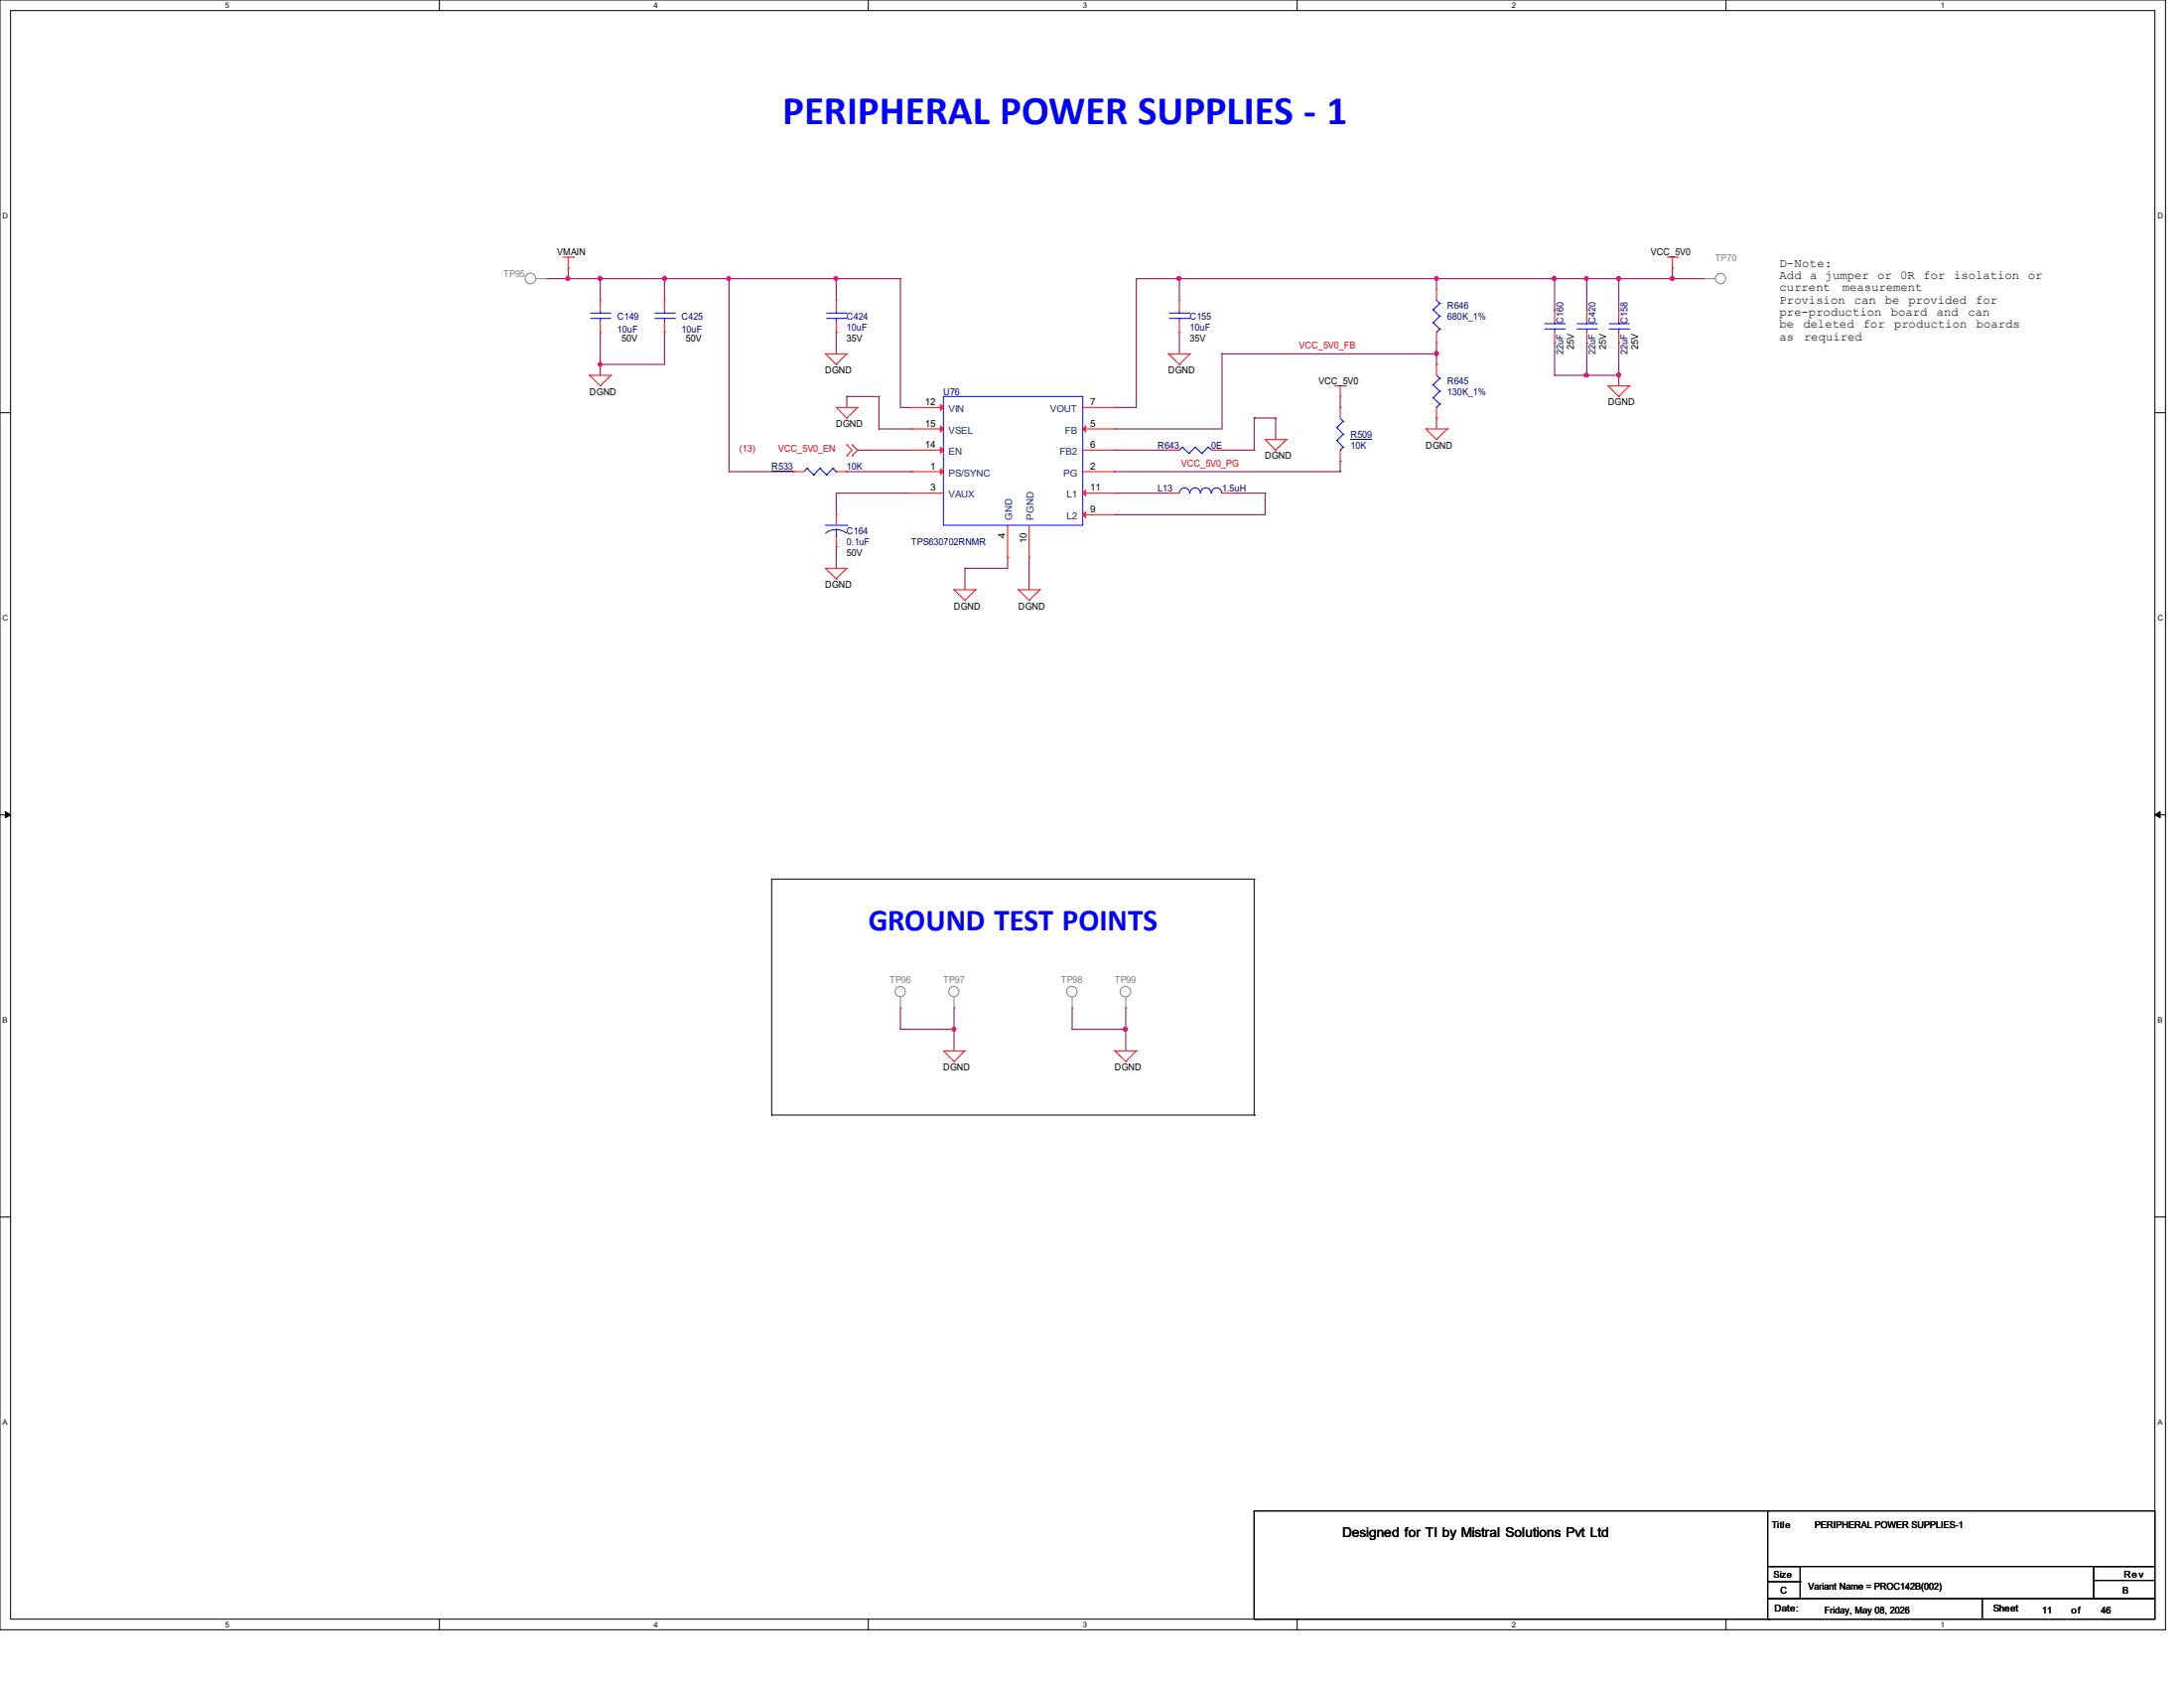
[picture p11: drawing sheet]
<svg xmlns="http://www.w3.org/2000/svg" width="279mm" height="216mm" viewBox="0 0 279 216" stroke-linecap="round" stroke-linejoin="round" font-family="sans-serif">
<path d="M0 0h277v208.4h-277zM1.4 1.4h274.3v205.7h-274.3z" fill="none" stroke="#000" stroke-width=".13"/>
<g fill="#fff">
<path d="M28.8 .1h.5v1.1h-.5z"/>
<path d="M28.8 207.2h.5v1.1h-.5z"/>
</g>
<path d="M56.2 0v1.4M56.2 207.1v1.3" fill="none" stroke="#000" stroke-width=".13"/>
<g fill="#fff">
<path d="M83.7 .1h.5v1.1h-.5z"/>
<path d="M83.7 207.2h.5v1.1h-.5z"/>
</g>
<path d="M111.1 0v1.4M111.1 207.1v1.3" fill="none" stroke="#000" stroke-width=".13"/>
<g fill="#fff">
<path d="M138.5 .1h.6v1.1h-.6z"/>
<path d="M138.5 207.2h.6v1.1h-.6z"/>
</g>
<path d="M165.9 0v1.4M165.9 207.1v1.3" fill="none" stroke="#000" stroke-width=".13"/>
<g fill="#fff">
<path d="M193.4 .1h.5v1.1h-.5z"/>
<path d="M193.4 207.2h.5v1.1h-.5z"/>
</g>
<path d="M220.8 0v1.4M220.8 207.1v1.3" fill="none" stroke="#000" stroke-width=".13"/>
<g fill="#fff">
<path d="M248.2 .1h.6v1.1h-.6z"/>
<path d="M248.2 207.2h.6v1.1h-.6z"/>
<path d="M.3 27.1h.8v1.1h-.8z"/>
<path d="M276 27.1h.7v1.1h-.7z"/>
<path d="M.3 78.5h.8v1.1h-.8z"/>
<path d="M276 78.5h.7v1.1h-.7z"/>
</g>
<path d="M0 52.8h1.4M275.7 52.8h1.3" fill="none" stroke="#000" stroke-width=".13"/>
<g fill="#fff">
<path d="M.3 129.9h.7v1.1h-.7z"/>
<path d="M276 129.9h.6v1.1h-.6z"/>
</g>
<path d="M0 104.2h1.4M275.7 104.2h1.3" fill="none" stroke="#000" stroke-width=".13"/>
<path d="M.7 103.8l.7 .4-.7 .4zM275.7 104.2l.7-.4v.8z" fill="#000" stroke="#000" stroke-width=".13"/>
<g fill="#fff">
<path d="M.3 181.4h.7v1.1h-.7z"/>
<path d="M276 181.4h.6v1.1h-.6z"/>
</g>
<g fill="none" stroke="#000" stroke-width=".13">
<path d="M160.4 112.4h.1M160.4 112.4h-61.7v30.2M160.4 112.4v30.2M0 155.7h1.4M98.7 142.6h.1M98.7 142.6h61.7M160.4 142.6h.1M275.7 155.7h1.3M160.4 193.3h.1M160.4 193.3v13.8M160.4 193.3h65.9M226.1 193.3h49.6v7.1h-49.6z"/>
<path d="M160.4 207.1h.1M160.6 207.1h.1M160.6 207.1h65.8M226.1 200.4h4.2v4.1h-4.2zM226.1 204.5h27.5v2.6h-27.5zM226.1 202.3h4.2M230.3 202.3h.1M253.6 204.5h22.1v2.6h-22.1zM267.8 200.4h7.9v4.1h-7.9zM268 202.1h.1M268 202.1h7.7"/>
</g>
<g fill="none" stroke="#800040" stroke-width=".13">
<path d="M69.9 35.6h.1M69.9 35.6h45.3M72.7 35.6h.1M72.7 34.3h.1M72.7 34.3v1.3M76.8 35.6h.1M76.8 35.6v2.8M85 35.6h.1M85 35.6v2.8M93.3 35.6h.1M93.3 35.6v24.7M107 35.6h.1"/>
<path d="M107 35.6v2.8M115.2 35.6h.1M115.2 35.6v16.5M145.4 35.6h.1M145.4 35.6h72.7M145.4 35.6v16.5h-2.8M150.9 35.6h.1M150.9 35.6v2.8M183.8 35.6h.1M183.8 35.6v1.4M198.9 35.6h.1M198.9 35.6v4.2"/>
<path d="M203 35.6h.1M203 35.6v4.2M207.1 35.6h.1M207.1 35.6v4.2M214 35.6h.1M214 34.3h.1M214 34.3v1.3M76.8 42.5h.1M76.8 46.6h.1M76.8 42.5v5.5M85 42.5h.1M85 42.5v4.1h-8.2"/>
<path d="M107 42.5h.1M107 42.5v2.8M108.3 50.7h.1M108.3 50.7v1.4M108.3 50.7h4.1M109.7 57.6h.1M109.7 57.6h6.9M112.4 50.7h.1M112.4 54.9h.1M112.4 50.7v4.2M112.4 54.9h4.2M115.2 52.1h.1"/>
<path d="M115.2 52.1h1.4M142.6 52.1h.1M142.6 54.9h.1M142.6 57.6h.1M142.6 57.6h6.9M150.9 42.5h.1M150.9 42.5v2.8M156.3 45.3h.1M156.3 45.3v9.6h-13.7M156.3 57.6h4.1M156.3 45.3h27.5M160.4 53.5h.1"/>
<path d="M160.4 57.6h.1M160.4 53.5v4.1M160.4 53.5h2.8M163.2 53.5h.1M163.2 53.5v2.7M171.4 59h.1M171.4 52.1h.1M171.4 50.7v1.4M171.4 59v1.3M183.8 45.3h.1M183.8 53.5h.1M183.8 46.6h.1"/>
<path d="M183.8 43.9v2.7M183.8 53.5v1.4M198.9 48h.1M198.9 43.9h.1M198.9 48h8.2M198.9 43.9v4.1M203 43.9h.1M203 48h.1M203 43.9v4.1M207.1 43.9h.1M207.1 48h.1M207.1 43.9v5.5"/>
<path d="M93.3 60.3h.1M93.3 60.3h8.2M101.5 60.3h.1M107 63.1h.1M107 69.9h.1M107 63.1v2.7M107 69.9v2.8M107 63.1h9.6M108.3 60.3h8.3M116.6 60.3h.1M123.4 72.7h.1M123.4 72.7v2.7"/>
<path d="M128.9 71.3h.1M128.9 71.3v1.4h-5.5M131.7 71.3h.1M131.7 71.3v4.1M142.6 63.1h.1M142.6 65.8h.1M142.6 63.1h6.9M142.6 60.3h28.8M157.7 63.1h.1M157.7 63.1h4.1M161.8 63.1h.1M161.8 63.1v2.7h-19.2"/>
<path d="M171.4 60.3h.1M115.2 128.9h.1M115.2 131.7h.1M115.2 128.9v2.8M115.2 131.7h6.8M122 128.9h.1M122 131.7h.1M122 128.9v5.5M137.2 128.9h.1M137.2 131.7h.1M137.2 131.7h6.8M137.2 128.9v2.8"/>
<path d="M144 128.9h.1M144 131.7h.1M144 128.9v5.5"/>
</g>
<g fill="#f0f" stroke="#f0f" stroke-width=".13">
<circle cx="122" cy="131.6" r=".25"/>
<circle cx="144" cy="131.6" r=".25"/>
<circle cx="72.6" cy="35.6" r=".25"/>
<circle cx="76.8" cy="46.6" r=".24"/>
<circle cx="76.8" cy="35.6" r=".24"/>
<circle cx="150.8" cy="35.6" r=".25"/>
<circle cx="183.8" cy="35.6" r=".25"/>
<circle cx="106.9" cy="35.6" r=".25"/>
<circle cx="213.9" cy="35.6" r=".24"/>
<circle cx="207.1" cy="35.6" r=".24"/>
<circle cx="202.9" cy="48" r=".25"/>
<circle cx="202.9" cy="35.6" r=".25"/>
<circle cx="207.1" cy="48" r=".24"/>
<circle cx="93.2" cy="35.6" r=".25"/>
<circle cx="85" cy="35.6" r=".25"/>
<circle cx="198.8" cy="35.6" r=".25"/>
<circle cx="183.8" cy="45.2" r=".25"/>
</g>
<g fill="none" stroke="#f00" stroke-width=".13">
<path d="M72 32.9h1.4M72.7 34.3h.1M72.7 32.9v1.4M73.4 32.9h.1M76.8 38.4h.1M76.8 38.4v1.4M85 38.4h.1M85 38.4v1.4M107 38.4h.1M107 38.4v1.4M150.9 38.4h.1M150.9 38.4v1.4"/>
<path d="M183.8 37h.1M183.8 37v1.4M198.9 39.8h.1M198.9 39.8v1.3M203 39.8h.1M203 39.8v1.3M207.1 39.8h.1M207.1 39.8v1.3M213.3 32.9h1.3M214 34.3h.1M214 32.9v1.4M214.6 32.9h.1"/>
<path d="M75.4 48h.1M75.4 48h2.7M75.4 48l1.4 1.4M76.8 49.4h.1M76.8 42.5h.1M76.8 41.1v1.4M78.1 48h.1M78.1 48l-1.3 1.4M85 42.5h.1M85 41.1v1.4M105.6 45.3h.1M105.6 45.3h2.7"/>
<path d="M105.6 45.3l1.4 1.3M107 52.1h.1M107 46.6h.1M107 42.5h.1M107 52.1h2.7M107 52.1l1.3 1.4M107 41.1v1.4M108.3 53.5h.1M108.3 45.3h.1M108.3 56.9h.1M108.3 58.3h.1M108.3 45.3l-1.3 1.3"/>
<path d="M108.3 56.9l.7 .7-.7 .7M109 58.3h.1M109 56.9h.1M109 56.9l.7 .7-.7 .7M109.7 52.1h.1M109.7 52.1l-1.4 1.4M116.6 52.1h.1M116.6 57.6h.1M116.6 54.9h.1M116.6 52.1h4.1M116.6 54.9h4.1M116.6 57.6h4.1"/>
<path d="M138.5 52.1h4.1M138.5 54.9h4.1M138.5 57.6h4.1M142.6 54.9h.1M142.6 57.6h.1M142.6 52.1h.1M149.5 45.3h.1M149.5 57.6h.1M149.5 45.3h2.7M149.5 45.3l1.4 1.3M149.5 57.6h1.4M150.9 46.6h.1"/>
<path d="M150.9 42.5h.1M150.9 41.1v1.4M152.2 45.3h.1M152.2 45.3l-1.3 1.3M155 57.6h1.3M156.3 57.6h.1M161.8 56.2h.1M161.8 56.2h2.8M161.8 56.2l1.4 1.4M163.2 57.6h.1M164.6 56.2h.1M164.6 56.2l-1.4 1.4"/>
<path d="M170.7 49.4h1.4M171.4 50.7h.1M171.4 52.1h.1M171.4 59h.1M171.4 49.4v1.3M171.4 52.1v1.4M171.4 57.6v1.4M172.1 49.4h.1M182.4 54.9h.1M182.4 54.9h2.8M182.4 54.9l1.4 1.3M183.8 56.2h.1"/>
<path d="M183.8 46.6h.1M183.8 53.5h.1M183.8 43.9h.1M183.8 42.5v1.4M183.8 46.6v1.4M183.8 52.1v1.4M185.2 54.9h.1M185.2 54.9l-1.4 1.3M198.9 43.9h.1M198.9 42.5v1.4M203 43.9h.1M203 42.5v1.4"/>
<path d="M205.7 49.4h.1M205.7 49.4h2.7M205.7 49.4l1.4 1.3M207.1 50.7h.1M207.1 43.9h.1M207.1 42.5v1.4M208.4 49.4h.1M208.4 49.4l-1.3 1.3M101.5 60.3h.1M101.5 60.3h1.4M105.6 72.7h.1M105.6 72.7h2.7"/>
<path d="M105.6 72.7l1.4 1.3M107 74h.1M107 65.8h.1M107 69.9h.1M107 60.3h1.3M107 65.8v1.4M107 68.6v1.3M108.3 72.7h.1M108.3 60.3h.1M108.3 72.7l-1.3 1.3M116.6 60.3h.1M116.6 63.1h.1"/>
<path d="M116.6 60.3h4.1M116.6 63.1h4.1M122 75.4h.1M122 75.4h2.8M122 75.4l1.4 1.4M123.4 76.8h.1M124.8 75.4h.1M124.8 75.4l-1.4 1.4M128.9 71.3h.1M128.9 67.2v4.1M130.3 75.4h.1M130.3 75.4h2.7"/>
<path d="M130.3 75.4l1.4 1.4M131.7 76.8h.1M131.7 71.3h.1M131.7 67.2v4.1M133 75.4h.1M133 75.4l-1.3 1.4M138.5 60.3h4.1M138.5 63.1h4.1M138.5 65.8h4.1M142.6 60.3h.1M142.6 63.1h.1M142.6 65.8h.1"/>
<path d="M149.5 63.1h.1M149.5 63.1h1.4M156.3 63.1h1.4M157.7 63.1h.1M120.7 134.4h.1M120.7 134.4h2.7M120.7 134.4l1.3 1.4M122 135.8h.1M123.4 134.4h.1M123.4 134.4l-1.4 1.4M142.6 134.4h.1M142.6 134.4h2.8"/>
<path d="M142.6 134.4l1.4 1.4M144 135.8h.1M145.4 134.4h.1M145.4 134.4l-1.4 1.4"/>
</g>
<g fill="none" stroke="#00f" stroke-width=".13">
<path d="M76.8 39.8v.2M85 39.8v.2M107 39.8v.2M150.9 39.8v.2M183.3 39.6h.1M183.3 39.6l.9 .8M183.8 38.4l.4 .4M184.2 38.8h.1M184.2 38.8l-.9 .8M75.6 40.7h2.4M75.6 40h2.4M76.8 40h.1"/>
<path d="M76.8 40.7h.1M76.8 40.7v.4M78 40.7h.1M78 40h.1M83.8 40.7h2.5M83.8 40h2.5M85 40h.1M85 40.7h.1M85 40.7v.4M86.3 40.7h.1M86.3 40h.1M103.3 59.9h.1"/>
<path d="M103.3 59.9l-.4 .4M103.3 59.9l.8 .8M104.9 59.9h.1M104.9 59.9l-.8 .8M104.9 59.9l.8 .8M105.7 40.7h2.5M105.7 40h2.5M106.6 59.9h.1M106.6 59.9l-.9 .8M106.6 59.9l.4 .4M107 40h.1M107 40.7h.1"/>
<path d="M107 40.7v.4M108.2 40.7h.1M108.2 40h.1M120.7 50.7h17.8v16.5h-17.8zM149.6 40.7h2.5M149.6 40h2.5M150.9 40h.1M150.9 40.7h.1M150.9 40.7v.4M151.3 57.2h.1M151.3 57.2l-.4 .4M151.3 57.2l.8 .8"/>
<path d="M152.1 58h.1M152.1 40.7h.1M152.1 40h.1M152.9 57.2h.1M152.9 57.2l-.8 .8M152.9 57.2l.9 .8M153.8 58h.1M154.6 57.2h.1M154.6 57.2l-.8 .8M154.6 57.2l.4 .4M155 57.6h.1M171 54.7h.1"/>
<path d="M171 56.3h.1M171 54.7l.8 .8M171 56.3l.8 .9M171.4 57.6h.1M171.4 53.5l.4 .4M171.8 53.9h.1M171.8 55.5h.1M171.8 57.2h.1M171.8 53.9l-.8 .8M171.8 55.5l-.8 .8M171.8 57.2l-.4 .4M183.3 49.2h.1"/>
<path d="M183.3 50.9h.1M183.3 41.3h.1M183.3 49.2l.9 .8M183.3 50.9l.9 .8M183.3 41.3l.9 .8M183.8 52.1h.1M183.8 42.5h.1M183.8 48l.4 .4M184.2 48.4h.1M184.2 50h.1M184.2 51.7h.1M184.2 40.4h.1"/>
<path d="M184.2 42.1h.1M184.2 48.4l-.9 .8M184.2 50l-.9 .9M184.2 51.7l-.4 .4M184.2 40.4l-.9 .9M184.2 42.1l-.4 .4M197.6 42.1h2.5M197.6 41.4h2.5M198.9 41.4h.1M198.9 42.1h.1M198.9 41.1v.3M198.9 42.1v.4"/>
<path d="M200.1 42.1h.1M200.1 41.4h.1M201.8 42.1h2.4M201.8 41.4h2.4M203 41.4h.1M203 42.1h.1M203 41.1v.3M203 42.1v.4M204.2 42.1h.1M204.2 41.4h.1M205.9 42.1h2.4M205.9 41.4h2.4"/>
<path d="M207.1 41.4h.1M207.1 42.1h.1M207.1 41.1v.3M207.1 42.1v.4M208.3 42.1h.1M208.3 41.4h.1M104.1 60.7h.1M105.6 67.2h2.7M105.7 60.7h.1M107 60.3h.1M107 68.6h.1M107 67.7a2.18 2.18 0 0 1 1.3 .5"/>
<path d="M107 67.7a2.19 2.19 0 0 0-1.4 .5M107 67.7v.9M108.3 67.2h.1M152.2 63.1a.66 .66 0 0 0-.7-.7 .66 .66 0 0 0-.6 .7M153.5 63.1a.66 .66 0 0 0-.6-.7 .66 .66 0 0 0-.7 .7M154.9 63.1a.68 .68 0 0 0-.6-.7 .68 .68 0 0 0-.7 .7M156.3 63.1a.66 .66 0 0 0-.7-.7 .66 .66 0 0 0-.6 .7"/>
</g>
<g fill="none" stroke="#808080" stroke-width=".13">
<path d="M68.6 35.6h1.3M69.9 35.6h.1M218.1 35.6h.1M218.1 35.6h1.4M115.2 128.9h.1M115.2 127.6v1.3M122 128.9h.1M122 127.6v1.3M137.2 128.9h.1M137.2 127.6v1.3M144 128.9h.1M144 127.6v1.3"/>
<circle cx="67.9" cy="35.6" r=".68"/>
<circle cx="220.1" cy="35.6" r=".66"/>
<circle cx="115.2" cy="126.8" r=".66"/>
<circle cx="122" cy="126.8" r=".66"/>
<circle cx="137.1" cy="126.8" r=".68"/>
<circle cx="144" cy="126.8" r=".68"/>
</g>
<path d="M172.8 56.2h2.8M98.7 60.3h2.8" fill="none" stroke="#000080" stroke-width=".13"/>
<g fill="#f00" stroke="#f00" stroke-width=".13">
<path d="M120.3 59.9l.4 .4-.4 .4z"/>
<path d="M138.5 54.9l.4-.4v.7z"/>
<path d="M120.3 51.7l.4 .4-.4 .4z"/>
<path d="M120.3 57.2l.4 .4-.4 .4z"/>
<path d="M120.3 54.5l.4 .4-.4 .3z"/>
<path d="M138.5 63.1l.4-.4v.8z"/>
<path d="M138.5 65.8l.4-.4v.8z"/>
</g>
<text font-size="5.2" fill="#00f" x="100.1" y="15.9">PERIPHERAL POWER SUPPLIES - 1</text>
<text font-size="3.9" fill="#00f" x="111.1" y="119">GROUND TEST POINTS</text>
<text font-size="1.7" x="171.7" y="196.6">Designed for TI by Mistral Solutions Pvt Ltd</text>
<g font-size="1.6">
<text x="227.7" y="34.1">D-Note:</text>
<text x="227.7" y="35.7">Add a jumper or 0R for</text>
<text x="250" y="35.7">isolation or</text>
<text x="227.7" y="37.3">current</text>
<text x="227.7" y="38.8">Provision</text>
<text x="227.7" y="40.4">pre-production</text>
<text x="227.7" y="42">be</text>
<text x="230.7" y="42">deleted</text>
<text x="235.7" y="37.3">measurement</text>
<text x="237.2" y="38.8">can</text>
<text x="238.3" y="42">for</text>
<text x="241.1" y="38.8">be</text>
<text x="241.9" y="40.4">board</text>
<text x="242.3" y="42">production</text>
<text x="244.1" y="38.8">provided</text>
<text x="247.7" y="40.4">and</text>
<text x="251.8" y="40.4">can</text>
<text x="252.7" y="38.8">for</text>
<text x="252.8" y="42">boards</text>
<text x="227.7" y="43.5">as</text>
<text x="230.8" y="43.5">required</text>
</g>
<g font-size="1.2" fill="#808080">
<text x="64.4" y="35.4">TP95</text>
<text x="219.5" y="33.4">TP70</text>
<text x="113.8" y="125.7">TP96</text>
<text x="120.7" y="125.7">TP97</text>
<text x="135.8" y="125.7">TP98</text>
<text x="142.6" y="125.7">TP99</text>
</g>
<g font-size="1.2">
<text x="71.3" y="32.7">VMAIN</text>
<text x="211.2" y="32.7">VCC_5V0</text>
<text x="79.5" y="43.6">50V</text>
<text x="87.8" y="43.6">50V</text>
<text x="105.6" y="47.8">DGND</text>
<text x="108.3" y="43.6">35V</text>
<text x="149.5" y="47.8">DGND</text>
<text x="152.2" y="43.6">35V</text>
<text x="201.4" y="44.7" transform="rotate(-90 201.4 44.7)">25V</text>
<text x="205.5" y="44.7" transform="rotate(-90 205.5 44.7)">25V</text>
<text x="209.6" y="44.7" transform="rotate(-90 209.6 44.7)">25V</text>
<text x="75.4" y="50.5">DGND</text>
<text x="118.4" y="51.8">12</text>
<text x="139.5" y="51.8">7</text>
<text x="168.7" y="49.1">VCC_5V0</text>
<text x="205.7" y="51.9">DGND</text>
<text x="107" y="54.6">DGND</text>
<text x="118.4" y="57.3">14</text>
<text x="118.4" y="54.6">15</text>
<text x="139.5" y="54.6">5</text>
<text x="139.5" y="57.3">6</text>
<text x="161.8" y="58.7">DGND</text>
<text x="182.4" y="57.4">DGND</text>
<text x="119" y="60">1</text>
<text x="119" y="62.8">3</text>
<text x="139.5" y="60">2</text>
<text x="139.5" y="62.8">11</text>
<text x="139.5" y="65.5">9</text>
<text x="108.3" y="71.1">50V</text>
<text x="128.6" y="68.8" transform="rotate(-90 128.6 68.8)">4</text>
<text x="131.4" y="69.5" transform="rotate(-90 131.4 69.5)">10</text>
<text x="105.6" y="75.2">DGND</text>
<text x="122" y="77.9">DGND</text>
<text x="130.3" y="77.9">DGND</text>
<text x="120.7" y="136.9">DGND</text>
<text x="142.6" y="136.9">DGND</text>
<text x="226.7" y="195.5">Title</text>
<text x="232.2" y="195.5">PERIPHERAL POWER SUPPLIES-1</text>
<text x="226.9" y="201.8">Size</text>
<text x="227.8" y="203.8">C</text>
<text x="231.3" y="203.3">Variant Name = PROC142B(002)</text>
<text x="271.6" y="203.8">B</text>
<text x="271.7" y="201.8">Rev</text>
<text x="227" y="206.2">Date:</text>
<text x="233.4" y="206.3">Friday, May 08, 2026</text>
<text x="255" y="206.2">Sheet</text>
<text x="261.3" y="206.3">11</text>
<text x="265" y="206.3">of</text>
<text x="268.8" y="206.3">46</text>
</g>
<g font-size="1.2" fill="#000080">
<text x="79" y="40.9">C149</text>
<text x="87.2" y="40.9">C425</text>
<text x="108.3" y="40.9">C424</text>
<text x="152.2" y="40.9">C155</text>
<text x="185.2" y="39.5">R646</text>
<text x="185.2" y="40.9">680K_1%</text>
<text x="200" y="41.4" transform="rotate(-90 200 41.4)">C160</text>
<text x="204.1" y="41.4" transform="rotate(-90 204.1 41.4)">C420</text>
<text x="208.2" y="41.4" transform="rotate(-90 208.2 41.4)">C158</text>
<text x="79" y="42.5">10uF</text>
<text x="87.2" y="42.5">10uF</text>
<text x="108.3" y="42.3">10uF</text>
<text x="152.2" y="42.3">10uF</text>
<text x="200" y="45.4" transform="rotate(-90 200 45.4)">22uF</text>
<text x="204.1" y="45.4" transform="rotate(-90 204.1 45.4)">22uF</text>
<text x="208.2" y="45.4" transform="rotate(-90 208.2 45.4)">22uF</text>
<text x="120.7" y="50.5">U76</text>
<text x="185.2" y="49.1">R645</text>
<text x="185.2" y="50.5">130K_1%</text>
<text x="148.1" y="57.4">R643</text>
<text x="155" y="57.4">0E</text>
<text x="172.8" y="56">R509</text>
<text x="172.8" y="57.4">10K</text>
<text x="98.7" y="60.1">R533</text>
<text x="108.3" y="60.1">10K</text>
<text x="148.1" y="62.9">L13</text>
<text x="156.3" y="62.9">1.5uH</text>
<text x="108.3" y="68.3">C164</text>
<text x="108.3" y="69.7">0.1uF</text>
<text x="116.6" y="69.7">TPS630702RNMR</text>
</g>
<g font-size="1.2" fill="#f00">
<text x="166.2" y="44.6">VCC_5V0_FB</text>
<text x="94.6" y="57.8">(13)</text>
<text x="99.6" y="57.8">VCC_5V0_EN</text>
<text x="151.1" y="59.6">VCC_5V0_PG</text>
</g>
<g font-size="1.2" fill="#004080">
<text x="121.4" y="52.7">VIN</text>
<text x="134.4" y="52.7">VOUT</text>
<text x="121.4" y="58.2">EN</text>
<text x="121.4" y="55.5">VSEL</text>
<text x="135.6" y="58.2">FB2</text>
<text x="136.3" y="55.5">FB</text>
<text x="121.4" y="60.9">PS/SYNC</text>
<text x="121.4" y="63.7">VAUX</text>
<text x="136.1" y="60.9">PG</text>
<text x="136.5" y="63.7">L1</text>
<text x="129.5" y="66.5" transform="rotate(-90 129.5 66.5)">GND</text>
<text x="132.2" y="66.5" transform="rotate(-90 132.2 66.5)">PGND</text>
<text x="136.5" y="66.4">L2</text>
</g>
<g font-size="1">
<text x="28.8" y="1">5</text>
<text x="83.7" y="1">4</text>
<text x="138.5" y="1">3</text>
<text x="193.4" y="1">2</text>
<text x="248.2" y="1">1</text>
<text x=".3" y="27.9">D</text>
<text x="276" y="27.9">D</text>
<text x=".3" y="79.4">C</text>
<text x="276" y="79.4">C</text>
<text x=".3" y="130.8">B</text>
<text x="276" y="130.8">B</text>
<text x=".3" y="182.2">A</text>
<text x="276" y="182.2">A</text>
<text x="28.8" y="208.1">5</text>
<text x="83.7" y="208.1">4</text>
<text x="138.5" y="208.1">3</text>
<text x="193.4" y="208.1">2</text>
<text x="248.2" y="208.1">1</text>
</g>
</svg>
